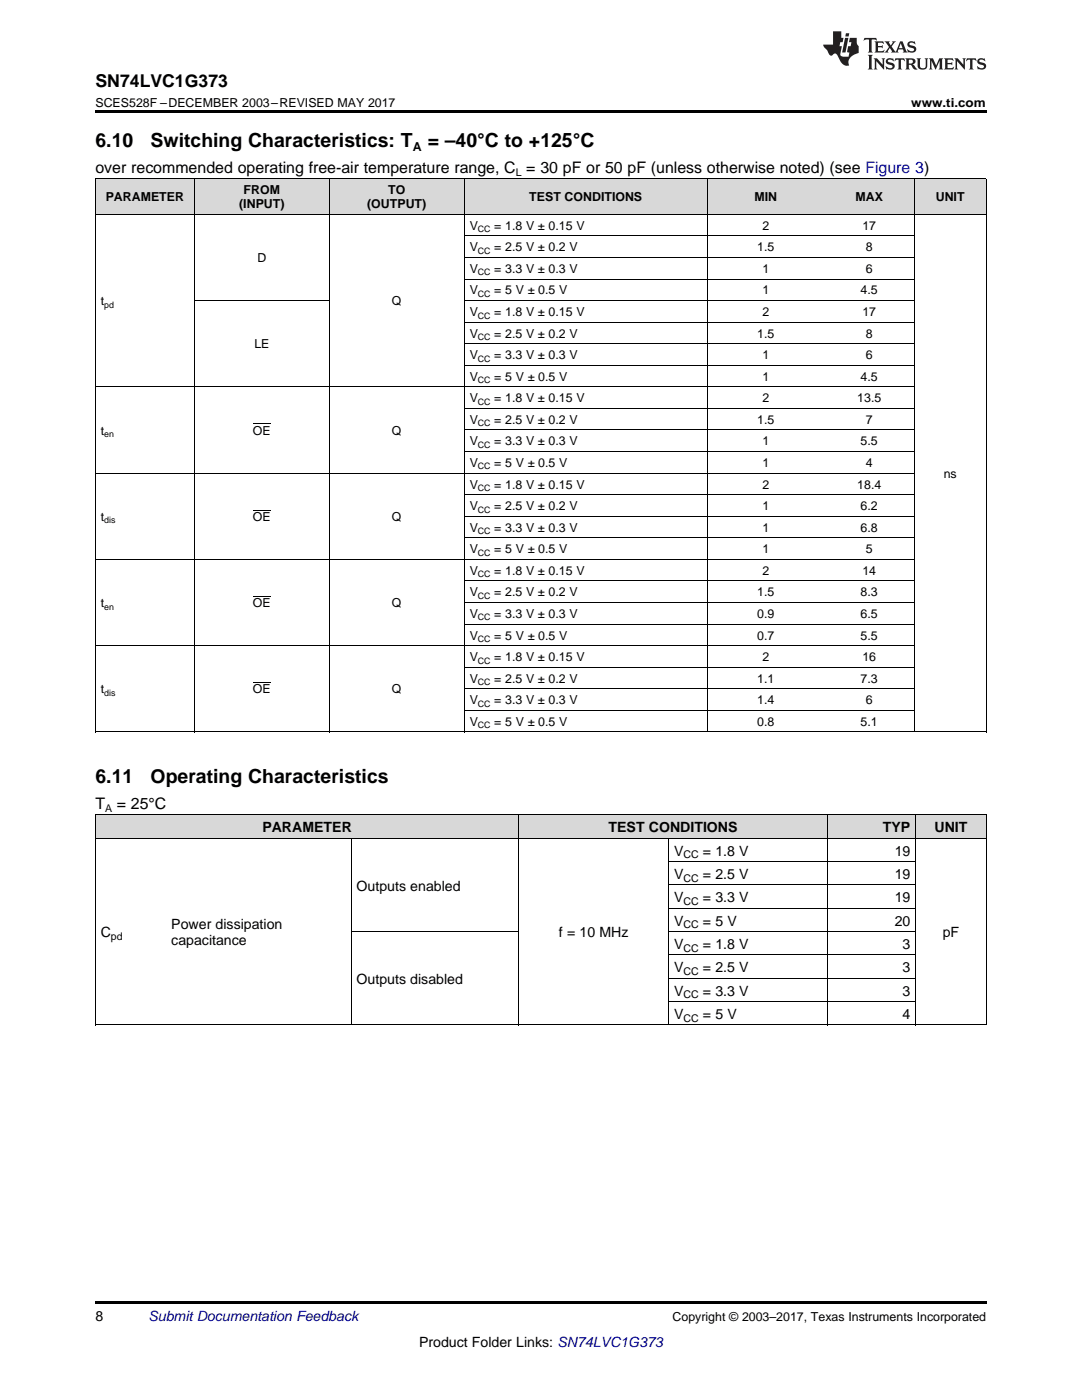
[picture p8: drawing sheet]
<svg xmlns="http://www.w3.org/2000/svg" width="216mm" height="279mm" viewBox="0 0 216 279" stroke-linecap="round" stroke-linejoin="round" font-family="sans-serif">
<g fill="#d8d8d8">
<path d="M19 162.7h14.1v4.7h-14.1z"/>
<path d="M33.1 162.7h37v4.7h-37z"/>
<path d="M70.1 162.7h33.4v4.7h-33.4z"/>
<path d="M103.5 162.7h30v4.7h-30z"/>
<path d="M133.5 162.7h31.6v4.7h-31.6z"/>
<path d="M165.1 162.7h17.6v4.7h-17.6z"/>
<path d="M182.7 162.7h14.1v4.7h-14.1z"/>
<path d="M19 35.7h19.8v7.1h-19.8z"/>
<path d="M38.8 35.7h26.9v7.1h-26.9z"/>
<path d="M65.7 35.7h27v7.1h-27z"/>
<path d="M92.7 35.7h48.4v7.1h-48.4z"/>
<path d="M141.1 35.7h23.4v7.1h-23.4z"/>
<path d="M164.5 35.7h18v7.1h-18z"/>
<path d="M182.5 35.7h14.3v7.1h-14.3z"/>
</g>
<path d="M19 22h177.8v.5h-177.8zM19 259.7h177.8v.5h-177.8z" fill="#000"/>
<g fill="none" stroke="#000" stroke-width=".2">
<path d="M19 35.6h177.8M19.1 35.7v110.4M38.8 35.7v110.4M65.7 35.7v110.4M92.6 35.7v110.4M141.1 35.7v110.4M182.4 35.7v110.4M196.8 35.7v110.4M19 42.8h177.8M38.8 60h26.9M92.7 60h89.8M92.7 55.7h89.8"/>
<path d="M92.7 51.4h89.8M92.7 47.1h89.8M19 77.2h163.5M92.7 72.9h89.8M92.7 68.6h89.8M92.7 64.3h89.8M19 94.4h163.5M92.7 98.7h89.8M92.7 90.1h89.8M92.7 85.8h89.8M92.7 81.5h89.8M19 111.6h163.5"/>
<path d="M92.7 115.9h89.8M92.7 107.3h89.8M92.7 103h89.8M19 128.9h163.5M92.7 137.5h89.8M92.7 133.2h89.8M92.7 124.5h89.8M92.7 120.2h89.8M19 146.1h177.8M92.7 141.8h89.8M19 167.3h177.8M19 162.6h177.8"/>
<path d="M19.1 162.7v41.9M70 167.4v37.2M103.5 162.7v41.9M133.4 167.4v37.2M133.5 176.6h49.2M133.5 172h49.2M165.1 162.7v41.9M182.7 162.7v41.9M196.8 162.7v41.9M70.1 185.9h33.4M133.5 199.9h49.2M133.5 195.2h49.2"/>
<path d="M133.5 190.6h49.2M133.5 185.9h49.2M133.5 181.3h49.2M19 204.6h177.8"/>
</g>
<g fill="#231f20">
<path d="M172.5 7.6l-.1 .5 .4-.2h.6v.1v2.1l-.2 .4h.9l-.2-.4v-2.1l.1-.1h.5l.5 .2-.2-.5zM174.5 8.3l.2 .3v1.5l-.2 .4h1.8l.2-.6a1.04 1.04 0 0 1-1.3 .2v-.7h.6l.3 .2v-.6l-.3 .2h-.6v-.6l.8-.1 .4 .3-.2-.5zM176.5 8.3l.9 1.1-.9 1.1h.8l-.2-.2 .4-.7 .5 .7-.2 .2h1.5l-.2-.2 .2-.4h.9l.1 .4-.2 .2h1l-.3-.3-.7-1.9h-.5l-.9 2-.8-1 .9-1h-.8l.1 .3-.4 .5-.3-.6 .1-.2zM179.7 8.6l.4 1h-.7zM181.3 8.4a.63 .63 0 0 0-.2 .7 .63 .63 0 0 0 .6 .4l.6 .2 .1 .2a.75 .75 0 0 1-.7 .4 .75 .75 0 0 1-.6-.5l.1 .7 .1-.1a1.11 1.11 0 0 0 1.5-.6 1.13 1.13 0 0 0-1.2-.8l-.1-.4a1.04 1.04 0 0 1 1.2 .2l-.2-.5-.2 .1-.4-.2zM173.2 10.9l.2 .4v2.2l-.2 .4h1l-.3-.4v-2.2l.3-.4zM174.3 11.6l.3 .4v1.5l-.3 .4h.8l-.2-.4v-1.3l1.5 1.7v-1.9l.2-.4h-.7l.2 .4v.9l-1.1-1.3zM177 11.8a.62 .62 0 0 0-.2 .7 .62 .62 0 0 0 .6 .4l.6 .1 .1 .3a.76 .76 0 0 1-.7 .3 .76 .76 0 0 1-.7-.4l.2 .7 .1-.1a1.11 1.11 0 0 0 1.5-.6 1.13 1.13 0 0 0-1.2-.8l-.1-.4a1.04 1.04 0 0 1 1.2 .2l-.2-.6-.2 .1-.5-.1zM178.7 11.6l-.2 .6a.61 .61 0 0 1 .8-.3v1.6l-.2 .4h.9l-.2-.4v-1.6a.63 .63 0 0 1 .7 .3l-.1-.6zM180.6 11.6l.3 .4v1.5l-.3 .4h1l-.2-.2-.1-.8 .6 .2a.76 .76 0 0 0 1.2 .7l-1-1a.58 .58 0 0 0 .6-.5 .58 .58 0 0 0-.5-.6zM181.4 11.9h.1a.45 .45 0 0 1 .5 .1 .45 .45 0 0 1 .1 .5l-.8 .2zM182.9 11.6l.2 .2a2.17 2.17 0 0 0 .3 1.9 .99 .99 0 0 0 1.6-.6v-1.1l.2-.4h-.7l.2 .2a1.92 1.92 0 0 1-.2 1.8 .6 .6 0 0 1-.9-.5v-1.1l.2-.4zM185.4 11.6l.2 .4v1.5l-.2 .4h.7l-.2-.4v-1.4l.8 1.8 .8-1.8v1.4l-.2 .4h.9l-.2-.4v-1.5l.2-.4h-.8l-.6 1.5-.6-1.5zM188.4 11.6l.2 .4v1.5l-.2 .4h1.8l.1-.6a1.04 1.04 0 0 1-1.2 .1v-.6h.5l.4 .2v-.6l-.4 .2h-.5v-.7h.8l.3 .3-.1-.6zM190.5 11.6l.2 .4v1.5l-.2 .4h.7l-.2-.4v-1.3l1.5 1.7v-1.9l.2-.4h-.7l.2 .4v.9l-1.1-1.3zM192.9 11.6l-.1 .6a.61 .61 0 0 1 .7-.3l.1 1.6-.3 .4h1l-.3-.4 .1-1.6a.63 .63 0 0 1 .7 .3l-.1-.6zM195.2 11.8a.62 .62 0 0 0-.2 .7 .62 .62 0 0 0 .6 .4l.6 .1 .1 .3a.76 .76 0 0 1-.7 .3 .76 .76 0 0 1-.6-.4l.1 .7 .1-.1a1.11 1.11 0 0 0 1.6-.6 1.13 1.13 0 0 0-1.3-.8l-.1-.4a1.04 1.04 0 0 1 1.2 .2l-.1-.6-.2 .1-.5-.1z"/>
<path d="M166.2 6.3v2.6h-1.9v.4l.8 .9a.91 .91 0 0 0 1 .8 .56 .56 0 0 1 .5-.3 .56 .56 0 0 1 .5 .3l.4 .8a1.53 1.53 0 0 0 1.9 1.2 1.54 1.54 0 0 1 1-2.1l.9-.3v-1.4a1.52 1.52 0 0 1-.4-1.6h-1.3l-.2 .8h.5l-.2 .8h-.5l-.1 1v.2l.4 .1-.2 .8a1.93 1.93 0 0 1-1.6-.3l.3-1.8h-.5l.2-.8h.4l.2-.8h-.4v-1.3zM168.6 7.6l-.6 2.9h.7l.6-2.9zM168.8 6.6l-.1 .7h.6l.2-.7z"/>
</g>
<path d="M50.5 84.6h3.5M50.5 119h3.5M50.5 101.8h3.5M50.5 136.2h3.5" fill="none" stroke="#000" stroke-width=".2"/>
<g font-size="3.9">
<text x="19" y="29.3">6.10</text>
<text x="30.1" y="29.3">Switching Characteristics: T</text>
<text x="85.3" y="29.3">= –40°C to +125°C</text>
<text x="19" y="156.3">6.11</text>
<text x="30.1" y="156.3">Operating Characteristics</text>
</g>
<text font-size="3.5" x="19" y="17.3">SN74LVC1G373</text>
<g font-size="3.2">
<text x="19" y="34.4">over recommended operating free-air temperature range, C = 30 pF or 50 pF (unless otherwise noted) (see Figure 3)</text>
<text x="19" y="161.4">T</text>
<text x="23.3" y="161.4">= 25°C</text>
</g>
<g font-size="2.8">
<text x="52.4" y="166.1">PARAMETER</text>
<text x="121.4" y="166.1">TEST CONDITIONS</text>
<text x="176.2" y="166.1">TYP</text>
<text x="186.5" y="166.1">UNIT</text>
<text x="134.5" y="170.7">V</text>
<text x="140.3" y="170.7">= 1.8 V</text>
<text x="178.5" y="170.7">19</text>
<text x="71.2" y="177.7">Outputs enabled</text>
<text x="134.5" y="175.4">V</text>
<text x="140.3" y="175.4">= 2.5 V</text>
<text x="178.5" y="175.4">19</text>
<text x="34.2" y="185.5">Power dissipation</text>
<text x="134.5" y="180.1">V</text>
<text x="134.5" y="184.7">V</text>
<text x="140.3" y="180.1">= 3.3 V</text>
<text x="140.3" y="184.7">= 5 V</text>
<text x="178.5" y="180.1">19</text>
<text x="178.5" y="184.7">20</text>
<text x="20.1" y="187">C</text>
<text x="34.2" y="188.6">capacitance</text>
<text x="111.5" y="187">f = 10 MHz</text>
<text x="134.5" y="189.4">V</text>
<text x="140.3" y="189.4">= 1.8 V</text>
<text x="180.1" y="189.4">3</text>
<text x="188.1" y="187">pF</text>
<text x="71.2" y="196.4">Outputs disabled</text>
<text x="134.5" y="194">V</text>
<text x="140.3" y="194">= 2.5 V</text>
<text x="180.1" y="194">3</text>
<text x="134.5" y="198.7">V</text>
<text x="134.5" y="203.3">V</text>
<text x="140.3" y="198.7">= 3.3 V</text>
<text x="140.3" y="203.3">= 5 V</text>
<text x="180.1" y="198.7">3</text>
<text x="180.1" y="203.3">4</text>
<text x="19" y="263.6">8</text>
<text x="83.6" y="268.9">Product Folder Links: SN74LVC1G373</text>
</g>
<text font-size="2.8" fill="#0000c8" x="29.6" y="263.6">Submit Documentation Feedback</text>
<g font-size="2.5">
<text x="19" y="21.4">SCES528F –DECEMBER 2003–REVISED MAY 2017</text>
<text x="181.8" y="21.4">www.ti.com</text>
<text x="82.4" y="30.1">A</text>
<text x="21.1" y="40.1">PARAMETER</text>
<text x="47.7" y="41.6">(INPUT)</text>
<text x="48.6" y="38.7">FROM</text>
<text x="73.3" y="41.6">(OUTPUT)</text>
<text x="77.5" y="38.7">TO</text>
<text x="105.6" y="40.1">TEST CONDITIONS</text>
<text x="150.5" y="40.1">MIN</text>
<text x="170.7" y="40.1">MAX</text>
<text x="186.7" y="40.1">UNIT</text>
<text x="93.7" y="45.9">V</text>
<text x="98.6" y="45.9">= 1.8 V ± 0.15 V</text>
<text x="152.1" y="45.9">2</text>
<text x="172.1" y="45.9">17</text>
<text x="51.4" y="52.3">D</text>
<text x="93.7" y="50.2">V</text>
<text x="98.6" y="50.2">= 2.5 V ± 0.2 V</text>
<text x="151.1" y="50.2">1.5</text>
<text x="172.8" y="50.2">8</text>
<text x="93.7" y="54.5">V</text>
<text x="93.7" y="58.8">V</text>
<text x="98.6" y="54.5">= 3.3 V ± 0.3 V</text>
<text x="98.6" y="58.8">= 5 V ± 0.5 V</text>
<text x="152.1" y="54.5">1</text>
<text x="152.1" y="58.8">1</text>
<text x="171.7" y="58.8">4.5</text>
<text x="172.8" y="54.5">6</text>
<text x="20.1" y="60.9">t</text>
<text x="78.2" y="60.9">Q</text>
<text x="93.7" y="63.1">V</text>
<text x="98.6" y="63.1">= 1.8 V ± 0.15 V</text>
<text x="152.1" y="63.1">2</text>
<text x="172.1" y="63.1">17</text>
<text x="50.8" y="69.5">LE</text>
<text x="93.7" y="67.4">V</text>
<text x="93.7" y="71.7">V</text>
<text x="98.6" y="67.4">= 2.5 V ± 0.2 V</text>
<text x="98.6" y="71.7">= 3.3 V ± 0.3 V</text>
<text x="151.1" y="67.4">1.5</text>
<text x="152.1" y="71.7">1</text>
<text x="172.8" y="67.4">8</text>
<text x="172.8" y="71.7">6</text>
<text x="93.7" y="76">V</text>
<text x="98.6" y="76">= 5 V ± 0.5 V</text>
<text x="152.1" y="76">1</text>
<text x="171.7" y="76">4.5</text>
<text x="93.7" y="80.3">V</text>
<text x="98.6" y="80.3">= 1.8 V ± 0.15 V</text>
<text x="152.1" y="80.3">2</text>
<text x="171.1" y="80.3">13.5</text>
<text x="20.1" y="86.7">t</text>
<text x="50.5" y="86.7">OE</text>
<text x="78.2" y="86.7">Q</text>
<text x="93.7" y="84.6">V</text>
<text x="93.7" y="88.9">V</text>
<text x="98.6" y="84.6">= 2.5 V ± 0.2 V</text>
<text x="98.6" y="88.9">= 3.3 V ± 0.3 V</text>
<text x="151.1" y="84.6">1.5</text>
<text x="152.1" y="88.9">1</text>
<text x="171.7" y="88.9">5.5</text>
<text x="172.8" y="84.6">7</text>
<text x="93.7" y="93.2">V</text>
<text x="98.6" y="93.2">= 5 V ± 0.5 V</text>
<text x="152.1" y="93.2">1</text>
<text x="172.8" y="93.2">4</text>
<text x="188.3" y="95.4">ns</text>
<text x="93.7" y="97.5">V</text>
<text x="93.7" y="101.8">V</text>
<text x="98.6" y="97.5">= 1.8 V ± 0.15 V</text>
<text x="98.6" y="101.8">= 2.5 V ± 0.2 V</text>
<text x="152.1" y="97.5">2</text>
<text x="152.1" y="101.8">1</text>
<text x="171.1" y="97.5">18.4</text>
<text x="171.7" y="101.8">6.2</text>
<text x="20.1" y="104">t</text>
<text x="50.5" y="104">OE</text>
<text x="78.2" y="104">Q</text>
<text x="93.7" y="106.1">V</text>
<text x="98.6" y="106.1">= 3.3 V ± 0.3 V</text>
<text x="152.1" y="106.1">1</text>
<text x="171.7" y="106.1">6.8</text>
<text x="93.7" y="110.4">V</text>
<text x="98.6" y="110.4">= 5 V ± 0.5 V</text>
<text x="152.1" y="110.4">1</text>
<text x="172.8" y="110.4">5</text>
<text x="93.7" y="114.7">V</text>
<text x="93.7" y="119">V</text>
<text x="98.6" y="114.7">= 1.8 V ± 0.15 V</text>
<text x="98.6" y="119">= 2.5 V ± 0.2 V</text>
<text x="151.1" y="119">1.5</text>
<text x="152.1" y="114.7">2</text>
<text x="171.7" y="119">8.3</text>
<text x="172.1" y="114.7">14</text>
<text x="20.1" y="121.2">t</text>
<text x="50.5" y="121.2">OE</text>
<text x="78.2" y="121.2">Q</text>
<text x="93.7" y="123.3">V</text>
<text x="98.6" y="123.3">= 3.3 V ± 0.3 V</text>
<text x="151.1" y="123.3">0.9</text>
<text x="171.7" y="123.3">6.5</text>
<text x="93.7" y="127.6">V</text>
<text x="93.7" y="131.9">V</text>
<text x="98.6" y="127.6">= 5 V ± 0.5 V</text>
<text x="98.6" y="131.9">= 1.8 V ± 0.15 V</text>
<text x="151.1" y="127.6">0.7</text>
<text x="152.1" y="131.9">2</text>
<text x="171.7" y="127.6">5.5</text>
<text x="172.1" y="131.9">16</text>
<text x="93.7" y="136.2">V</text>
<text x="98.6" y="136.2">= 2.5 V ± 0.2 V</text>
<text x="151.1" y="136.2">1.1</text>
<text x="171.7" y="136.2">7.3</text>
<text x="20.1" y="138.4">t</text>
<text x="50.5" y="138.4">OE</text>
<text x="78.2" y="138.4">Q</text>
<text x="93.7" y="140.5">V</text>
<text x="98.6" y="140.5">= 3.3 V ± 0.3 V</text>
<text x="151.1" y="140.5">1.4</text>
<text x="172.8" y="140.5">6</text>
<text x="93.7" y="144.9">V</text>
<text x="98.6" y="144.9">= 5 V ± 0.5 V</text>
<text x="151.1" y="144.9">0.8</text>
<text x="171.7" y="144.9">5.1</text>
<text x="134.2" y="263.6">Copyright © 2003–2017, Texas Instruments Incorporated</text>
</g>
<g font-size="2.1">
<text x="102.9" y="35.1">L</text>
<text x="21" y="162.1">A</text>
<text x="136.4" y="171.3">CC</text>
<text x="136.4" y="176">CC</text>
<text x="136.4" y="180.6">CC</text>
<text x="136.4" y="185.3">CC</text>
<text x="22.1" y="187.6">pd</text>
<text x="136.4" y="189.9">CC</text>
<text x="136.4" y="194.6">CC</text>
<text x="136.4" y="199.2">CC</text>
<text x="136.4" y="203.9">CC</text>
</g>
<g font-size="1.8">
<text x="95.4" y="46.4">CC</text>
<text x="95.4" y="50.7">CC</text>
<text x="95.4" y="55">CC</text>
<text x="95.4" y="59.3">CC</text>
<text x="20.8" y="61.4">pd</text>
<text x="95.4" y="63.6">CC</text>
<text x="95.4" y="67.9">CC</text>
<text x="95.4" y="72.2">CC</text>
<text x="95.4" y="76.5">CC</text>
<text x="95.4" y="80.8">CC</text>
<text x="20.8" y="87.2">en</text>
<text x="95.4" y="85.1">CC</text>
<text x="95.4" y="89.4">CC</text>
<text x="95.4" y="93.7">CC</text>
<text x="95.4" y="98">CC</text>
<text x="20.8" y="104.5">dis</text>
<text x="95.4" y="102.3">CC</text>
<text x="95.4" y="106.6">CC</text>
<text x="95.4" y="110.9">CC</text>
<text x="95.4" y="115.2">CC</text>
<text x="95.4" y="119.5">CC</text>
<text x="20.8" y="121.7">en</text>
<text x="95.4" y="123.8">CC</text>
<text x="95.4" y="128.1">CC</text>
<text x="95.4" y="132.4">CC</text>
<text x="95.4" y="136.7">CC</text>
<text x="20.8" y="138.9">dis</text>
<text x="95.4" y="141">CC</text>
<text x="95.4" y="145.3">CC</text>
</g>
</svg>
